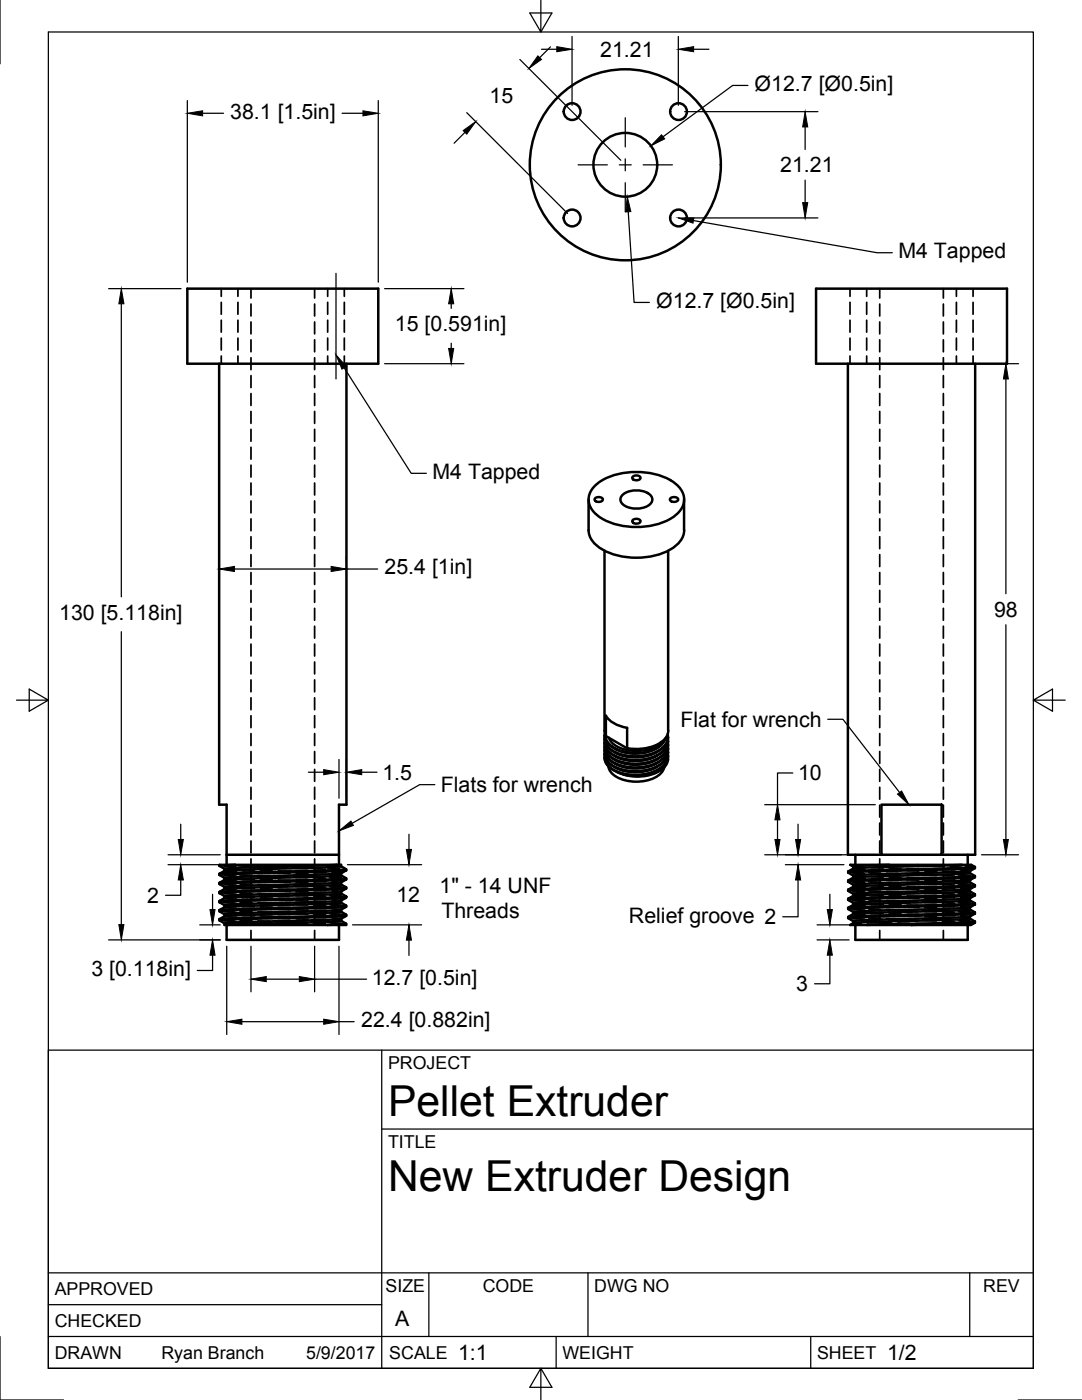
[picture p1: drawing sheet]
<svg xmlns="http://www.w3.org/2000/svg" width="216mm" height="279mm" viewBox="0 0 216 279" stroke-linecap="round" stroke-linejoin="round" font-family="sans-serif">
<!-- layer: Visible -->
<g fill="none" stroke="#000" stroke-width=".5">
<path d="M37.4 57.6h38.1v15h-38.1zM162.8 57.6h38.1v15h-38.1zM43.7 72.6v88h1.5v12M69.1 72.6v88h-1.5v12M169.2 72.6v98h6.7M194.6 72.6v98h-6.7M117.4 99.7v6.1a5 5 0 0 0 3.3 4.2 14.9 14.9 0 0 0 13.5-.6 4.7 4.7 0 0 0 2.3-3.6M118.6 97.1a12.3 12.3 0 0 1 9.6-2.9 10.2 10.2 0 0 1 7.7 3.6 3.7 3.7 0 0 1-1.2 5.2 14.3 14.3 0 0 1-15.4 0 3.7 3.7 0 0 1-.7-5.9zM118.7 99.5a1.03 1.03 0 0 1 1.6 .2 .96 .96 0 0 1-1.7 0zM124.3 98.7a4.4 4.4 0 0 1 5.7 .4 1.55 1.55 0 0 1-1.3 2.1 4.3 4.3 0 0 1-4.7-.9 1.18 1.18 0 0 1 .3-1.6zM126.2 95.2a1.03 1.03 0 0 1 1.6 .2 .96 .96 0 0 1-1.6 0zM133.7 99.5a1.03 1.03 0 0 1 1.6 .2 .96 .96 0 0 1-1.6 0z"/>
<path d="M136.5 99.7v6.1M120.6 109.9v35.9l.3 1.1M126.2 103.8a1.03 1.03 0 0 1 1.6 .2 .96 .96 0 0 1-1.6 0zM133.3 109.9v35.9a3.9 3.9 0 0 1-3.2 3.2l-1.3 .3-1.5 .2-2.2-.2M120.6 146.7a3.5 3.5 0 0 0 2.9 3.1l1.6 .4 1.4 .1M120.7 146.4v.7l.2 .6 .4 .6 .9 .8M120.8 146.8a2.81 2.81 0 0 0 1.4 2.3M121.4 152.9a3.5 3.5 0 0 0 2.7 2.6 7.9 7.9 0 0 0 7.9-1.3l.5-1.1M121.5 147.2a5.2 5.2 0 0 0 4.7 2.6 7.2 7.2 0 0 0 5.8-1.7M122.2 149l1.1 .6 1.2 .4 2.1 .3M123.1 154l1.3 .6M125.1 145.3a6.1 6.1 0 0 1-4.2-2.5v4.1l4.2 2.5v-4.1"/>
<path d="M131.1 150.1l-2.2 .8-2.1 .3-2.4-.3-1.7-.8M131.1 150.8l-1.4 .7-2.3 .4-2.3-.1-1.3-.4-1.1-.5M131.1 151.6l-1.7 .7-2.1 .3-2.8-.2-1.8-.8M131.1 152.3l-1.7 .7-2.1 .4-2.8-.3-1.8-.7M131.1 153l-1.3 .6-2.7 .5-2.4-.2-2-.8M131.1 153.8a9.2 9.2 0 0 1-6.7 .8M132.1 148.5l-.7 .6-1.3 .7-2.6 .6-2.6-.2-1.4-.4-.8-.4M132.8 147.2a4.8 4.8 0 0 1-4 2.9l-2.3 .2M133.2 146.5l.1 .4a3.6 3.6 0 0 1-2.8 3.3l-1.2 .4-1.6 .3h-1.8l-1.9-.3-1.4-.6-1.1-.8-.7-1-.1-1.1M133.3 151.2a3.6 3.6 0 0 1-3 3.3l-1.1 .3-1.7 .2-1.9-.1-1.2-.3M133.3 150.5v.7l-.4 .9-1.2 1.2-1.9 .9-2.4 .4-2.5-.1-1.5-.4-1-.5-.9-.6-.5-.7-.3-.8v-.6M133.3 149.8v.6l-.4 1-1.3 1.2-1.1 .6-1.1 .4-2.5 .3-2.5-.3-1.1-.3-1.1-.5-.7-.6-.6-.7-.2-.7v-.7"/>
<path d="M133.3 149v.7l-.5 1-1.2 1.2-2 .9-2.5 .4-2.4-.2-1.6-.5-.9-.5-1.2-1.1-.3-.9v-.6M133.3 148.3v.7l-.5 1-1.2 1.1-2 .9-2.5 .4-2.8-.3-2-.8-1.3-1.1-.3-.9v-.7M133.3 147.5v.7l-.3 .8-.3 .5-1 .8-1.1 .6-1.1 .4-2.4 .4-2.5-.2-2.3-.9-1.3-1.2-.3-.9v-.6M133.3 147.1l-.2 .9-.2 .6-1.2 1.2-2 .8-2.6 .4-2.4-.2-2.1-.7-.7-.4-.8-.8-.4-.7-.1-.7M133.3 147.8l-.1 .9-.3 .6-1.3 1.2-2.2 1-2.4 .3-2.7-.3-1.9-.8-1.3-1.1-.3-.6-.2-.8M133.3 148.6l-.1 .8-.3 .6-1.3 1.3-1.8 .8-2.8 .4-2.6-.2-2-.8-1.3-1.2-.3-.5-.2-.8M133.3 149.3l-.2 .9-.2 .6-1.3 1.2-1.7 .8-2.5 .4h-1.3l-1.7-.2-2-.8-1.3-1.1-.3-.6-.2-.8M133.3 150.1l-.2 .9-.3 .6-1.2 1.2-2.1 .8-2.2 .4-2.8-.2-1.8-.7-1.4-1-.5-.8-.2-.9M133.3 150.8l-.1 .8-.3 .6-.5 .7-.8 .6-2.1 .9-2.2 .3-2.8-.2-2-.7-1-.7-.4-.5-.3-.5-.2-.9M43.8 174.4v.2M43.8 176.2v.2M43.8 178v.3"/>
<path d="M43.8 179.8v.3M43.8 172.8l1 .6M43.8 178.3l1 .5M44.8 173.4v.4M44.8 175.2v.4M44.8 177v.4M44.8 178.8v.4M44.8 179.2l-1 .6M44.8 177.4l-1 .6M44.8 175.6l-1 .6M44.8 173.8l-1 .6M45.2 170.6h22.4"/>
<path d="M46.9 172.6h-3.1v.2M46.9 172.6l-3.1 .2M46.9 172.6h20.3M67.2 172.6l-18.7 .5-3.7 .3M67.2 172.6h.9v.3M68 172.9l-3.1 .2-16.8 .5-3.3 .2M68 176.5l-2.9 .2-16 .5-4.3 .2M68 174.3l-3.4 .2-16.9 .5-2.9 .2M68 176.1l-4.1 .3-16.7 .4-2.4 .2M68 177.9l-4.7 .3-15.4 .4-3.1 .2M68 179.7l-2.5 .2-16.8 .5-3.9 .2M68 177.9l1.1-.6-4 .3-19.1 .5-2.2 .2"/>
<path d="M68.1 178.3l1 .6-4.1 .3-18.3 .4-2.9 .2M68.1 176.5l1 .6-3.5 .2-18.2 .5-3.6 .2M68.1 174.7l1 .6-4.4 .2-18.2 .5-2.7 .2M68.1 172.9l1 .6-3.7 .2-18.2 .5-3.4 .2M68.1 174.7l-2.4 .2-18.2 .5-2.7 .2M68.1 178.3l-3.6 .3-16.8 .4-2.9 .2M68.1 174.3v.4M68.1 176.1v.4M68.1 177.9v.4M68.1 179.7v.4M69.1 179.1l-4.8 .3-17.5 .4-3 .3M69.1 173.7l-1.1 .6"/>
<path d="M69.1 175.5l-1.1 .6M69.1 179.2l-1.1 .5M69.1 173.5l-.1 .2-2.1 .2-19.7 .5-3.4 .2 1 .6M69.1 175.3v.2l-.2 .1-1.4 .1-19.4 .5-4.3 .2 1 .6M69.1 177.1v.2M69.1 178.9v.2M169.2 175.7v.3M169.2 177.6v.2M169.2 179.4v.2M169.3 176l2.6-.2 17.4-.5 5.2-.2-1 .6-.8 .1-18.9 .5-3.5 .3M169.3 177.8l1 .6M169.3 176l1 .6"/>
<path d="M169.3 174.2l1 .6M170.3 174.8v.3M170.3 176.6v.4M170.3 178.4v.4M170.3 173.3l3.1-.2 18.2-.5h2.2l.7 .4-3.9 .3-19.5 .5-1.7 .1-.2 .3M170.3 173.3l-1 .6M170.3 175.1l-1 .6M170.3 177l-1 .6M170.3 178.8l-1 .6M170.7 170.6v2M175.9 160.6h12v10h-12zM177.4 172.6h-7.7l.6 .3"/>
<path d="M191.9 172.6l-18.3 .1-3.1 .2h-.2v.4M193.1 170.6v2M193.5 179.3l1-.6-2.7 .2-18.2 .4-4.3 .3 1 .6M193.5 177.5l1-.6-4.2 .2-17.6 .5-3.4 .2M193.5 179.3l-4.1 .2-16.7 .5-2.4 .2M193.5 177.5l-3.5 .2-16.8 .5-2.9 .2M193.5 173.9l-3.7 .2-16.8 .4-2.7 .3M193.5 179.7l-2.9 .2-16 .4-4.3 .3M193.5 176.1l-3.1 .2-16.9 .4-3.2 .3M193.5 174.3l-3.9 .2-16.8 .5-2.5 .1M193.5 177.9l-2.4 .2-18.1 .5-2.7 .2M193.5 174.2l1 .7-4.6 .2-18.1 .4-2.5 .2"/>
<path d="M193.5 176.1l1 .6-3.6 .2-18.3 .4-3.3 .3M193.5 177.9l1 .6-4.3 .2-18.2 .5-2.8 .2M193.5 179.7l1 .6-3.4 .2-18.3 .5-3.6 .2M193.5 173.8v.5M193.5 175.6v.5M193.5 177.5v.4M193.5 179.3v.4M194.5 173.3l-1 .6M194.5 173v.3l-1.2 .1-20.8 .5-3.2 .3M194.5 174.8v.3M194.5 176.7v.2M194.5 178.5v.2"/>
<path d="M43.8 181.6v.3M43.8 180.1l1 .6M43.8 181.9l1 .6M43.8 183.7l1 .6M44.8 184.3v.3h.6M44.8 180.6v.5M44.8 182.9l-1 .5M44.8 181.1l-1 .5M45.2 184.6v3h22.4v-3M45.4 184.6h20M68 181.5l-3 .3-19.1 .5-1.1 .1v.5M68 183.4l-3.6 .2-16.9 .5-2.7 .2"/>
<path d="M68.1 183.8l1 .6-3.7 .2M68.1 181.9l1 .7-3.9 .2-19.6 .5-1.7 .1-.1 .3M68.1 180.1l1 .7-5.6 .2-17.3 .4-2.4 .2M68.1 180.1l-2.8 .3-16 .4-4.5 .3M68.1 181.5l-.1 .5-1.4 .1-18.7 .5-3.1 .3M68.1 183.8l-2.6 .2-20.1 .6M68.1 183.4v.4M69.1 181l-3.8 .2-17.6 .4-3.9 .3M69.1 181l-1.1 .5M69.1 182.8l-1.1 .6M69.1 182.5l-.1 .3-1.2 .1-20.8 .6-3.2 .2M69.1 184.4v.2h-3.7"/>
<path d="M69.1 180.7v.3M169.2 181.2v.2M169.3 183.2l1 .6M169.3 181.4l1 .6M170.3 180.2v.4M170.3 182v.4M170.3 183.8v.4M170.3 184.2l-.7 .4h3.4M170.3 180.6l-1 .6M170.7 184.6v3h22.4v-3M193.5 182.9l-2.5 .2-16.8 .5-3.9 .2M193.5 181.1l-4.7 .3-15.4 .4-3.1 .2"/>
<path d="M193.5 181.5l-3.5 .2-18.9 .6-.8 .1-1 .6M193.5 183.3l-2.7 .2-16 .5-4.5 .2M193.5 181.5l1 .6-4.1 .2-19.5 .5-1.6 .2-.1 .2M193.5 183.3l1 .6-4.7 .3-16.8 .4h8.9M193.5 181.1v.4M193.5 182.9v.4M194.5 184.2l-.8 .4h-11.8M194.5 182.3l-1 .6M194.5 180.5l-1 .6M194.5 183.9v.3l-.8 .1-11.8 .3M194.5 182.1l-.1 .3-1.3 .1-20.8 .5-3 .2M194.5 180.3v.2l-.1 .1-1.9 .1-19.6 .5-3.6 .2"/>
<circle cx="114.2" cy="22.3" r="1.67"/>
<circle cx="124.8" cy="32.9" r="19.1"/>
<circle cx="124.8" cy="32.9" r="6.4"/>
<circle cx="135.4" cy="22.3" r="1.67"/>
<circle cx="114.2" cy="43.5" r="1.67"/>
<circle cx="135.4" cy="43.5" r="1.67"/>
</g>
<!-- layer: Hidden -->
<g fill="none" stroke="#000" stroke-width=".35">
<path d="M44.2 57.6v1.5M47.5 57.6v1.5M50.1 57.6v1.9M62.8 57.6v1.9M65.4 57.6v1.5M68.7 57.6v1.5M169.6 57.6v1.5M172.9 57.6v1.5M175.5 57.6v1.9M188.2 57.6v1.9M190.8 57.6v1.5M194.2 57.6v1.5"/>
<path d="M44.2 60.3v2.4M44.2 63.9v2.4M44.2 67.5v2.4M44.2 71v1.6M47.5 60.3v2.4M47.5 63.9v2.4M47.5 67.5v2.4M47.5 71v1.6M50.1 60.7v2.4M50.1 64.3v2.3M50.1 67.8v2.4M50.1 71.4v2.4"/>
<path d="M50.1 75v2.3M50.1 78.5v2.4M62.8 60.7v2.4M62.8 64.3v2.3M62.8 67.8v2.4M62.8 71.4v2.4M62.8 75v2.3M62.8 78.5v2.4M65.4 60.3v2.4M65.4 63.9v2.4M65.4 67.5v2.4M65.4 71v1.6"/>
<path d="M68.7 60.3v2.4M68.7 63.9v2.4M68.7 67.5v2.4M68.7 71v1.6M169.6 60.3v2.4M169.6 63.9v2.4M169.6 67.5v2.4M169.6 71v1.6M172.9 60.3v2.4M172.9 63.9v2.4M172.9 67.5v2.4M172.9 71v1.6"/>
<path d="M175.5 60.7v2.4M175.5 64.3v2.3M175.5 67.8v2.4M175.5 71.4v2.4M175.5 75v2.3M175.5 78.5v2.4M188.2 60.7v2.4M188.2 64.3v2.3M188.2 67.8v2.4M188.2 71.4v2.4M188.2 75v2.3M188.2 78.5v2.4"/>
<path d="M190.8 60.3v2.4M190.8 63.9v2.4M190.8 67.5v2.4M190.8 71v1.6M194.2 60.3v2.4M194.2 63.9v2.4M194.2 67.5v2.4M194.2 71v1.6M50.1 82.1v2.4M50.1 85.7v2.4M50.1 89.3v2.3M50.1 92.8v2.4"/>
<path d="M50.1 96.4v2.4M50.1 100v2.4M62.8 82.1v2.4M62.8 85.7v2.4M62.8 89.3v2.3M62.8 92.8v2.4M62.8 96.4v2.4M62.8 100v2.4M175.5 82.1v2.4M175.5 85.7v2.4M175.5 89.3v2.3M175.5 92.8v2.4"/>
<path d="M175.5 96.4v2.4M175.5 100v2.4M188.2 82.1v2.4M188.2 85.7v2.4M188.2 89.3v2.3M188.2 92.8v2.4M188.2 96.4v2.4M188.2 100v2.4M50.1 103.5v2.4M50.1 107.1v2.4M50.1 110.7v2.4M50.1 114.3v2.3"/>
<path d="M50.1 117.8v2.4M62.8 103.5v2.4M62.8 107.1v2.4M62.8 110.7v2.4M62.8 114.3v2.3M62.8 117.8v2.4M175.5 103.5v2.4M175.5 107.1v2.4M175.5 110.7v2.4M175.5 114.3v2.3M175.5 117.8v2.4M188.2 103.5v2.4"/>
<path d="M188.2 107.1v2.4M188.2 110.7v2.4M188.2 114.3v2.3M188.2 117.8v2.4M50.1 121.4v2.4M50.1 125v2.4M50.1 128.5v2.4M50.1 132.1v2.4M50.1 135.7v2.4M50.1 139.3v2.3M62.8 121.4v2.4M62.8 125v2.4"/>
<path d="M62.8 128.5v2.4M62.8 132.1v2.4M62.8 135.7v2.4M62.8 139.3v2.3M175.5 121.4v2.4M175.5 125v2.4M175.5 128.5v2.4M175.5 132.1v2.4M175.5 135.7v2.4M175.5 139.3v2.3M188.2 121.4v2.4M188.2 125v2.4"/>
<path d="M188.2 128.5v2.4M188.2 132.1v2.4M188.2 135.7v2.4M188.2 139.3v2.3M50.1 142.8v2.4M50.1 146.4v2.4M50.1 150v2.4M50.1 153.5v2.4M50.1 157.1v2.4M62.8 142.8v2.4M62.8 146.4v2.4M62.8 150v2.4"/>
<path d="M62.8 153.5v2.4M62.8 157.1v2.4M175.5 142.8v2.4M175.5 146.4v2.4M175.5 150v2.4M175.5 153.5v2.4M175.5 157.1v2.4M188.2 142.8v2.4M188.2 146.4v2.4M188.2 150v2.4M188.2 153.5v2.4M188.2 157.1v2.4"/>
<path d="M43.8 179.8l2.9 .2M43.8 178l2.9 .2M43.8 176.2l2.9 .2M43.8 174.4l2.9 .2M43.8 172.6l2.5 .1M44.7 172.9l2.4 .1M44.7 174.7l2.4 .1M44.7 176.5l2.4 .1M44.7 178.3l2.4 .1M44.8 175.6l2.4 .2M44.8 177.4l2.4 .2M44.8 177l2.4 .2"/>
<path d="M44.8 173.4h.1M44.8 175.2h.1M44.8 178.8h.1M44.8 173.8l2.4 .2M44.8 179.2l2.4 .2M44.8 173.4l2.4 .2M44.8 175.2l2.4 .2M44.8 178.8l2.4 .2M47.5 172.8l2.4 .1M47.9 178.3h2.4M47.9 176.4l2.4 .1M47.9 174.6l2.4 .1"/>
<path d="M48.3 173l2.4 .1M48.3 174.9h2.4M48.3 176.7h2.4M48.3 178.5h2.4M48.4 174l2.3 .1M48.4 175.8l2.3 .1M48.4 177.7h2.3M48.4 179.5h2.3M48.4 173.6l2.4 .1M48.4 175.4l2.4 .1M48.4 177.2l2.4 .1M48.4 179.1h2.4"/>
<path d="M50.1 160.7v2.4M50.1 164.3v2.3M50.1 167.8v2.4M50.1 171.4v2.4M50.1 175v2.4M50.1 178.5v2.4M51.1 172.9h2.4M51.5 178.3l2.3 .1M51.5 176.5l2.3 .1M51.5 174.7l2.3 .1M51.9 173.1l2.3 .1M51.9 175h2.3"/>
<path d="M51.9 176.8h2.3M51.9 178.6h2.3M51.9 174.1l2.4 .1M51.9 175.9l2.4 .1M51.9 177.8h2.4M51.9 179.6h2.4M52 173.7l2.3 .1M52 175.5l2.3 .1M52 177.4h2.3M52 179.2h2.3M54.6 173h2.4M55 178.4l2.4 .1"/>
<path d="M55 176.6l2.4 .1M55 174.8l2.4 .1M55.4 173.2l2.4 .1M55.4 175.1h2.4M55.4 176.9h2.4M55.4 178.7h2.4M55.5 174.2l2.4 .1M55.5 176l2.4 .1M55.5 177.9h2.4M55.5 179.7h2.4M55.5 173.8l2.4 .1M55.5 175.6l2.4 .1"/>
<path d="M55.5 177.4l2.4 .1M55.5 179.3h2.4M58.2 173.1h2.4M58.6 178.5l2.4 .1M58.6 176.7l2.4 .1M58.6 174.9l2.4 .1M59 173.3l2.4 .1M59 175.1l2.4 .1M59 176.9l2.4 .1M59 178.7l2.4 .1M59.1 174.3l2.4 .1M59.1 176.1l2.4 .1"/>
<path d="M59.1 178h2.4M59.1 179.8h2.4M59.1 173.9l2.4 .1M59.1 175.7l2.4 .1M59.1 177.5l2.4 .1M59.1 179.3l2.4 .1M61.8 173.1l2.4 .1M62.2 178.6l2.4 .1M62.2 176.8l2.4 .1M62.2 175l2.4 .1M62.6 173.4l2.4 .1M62.6 175.2l2.4 .1"/>
<path d="M62.6 177l2.4 .1M62.6 178.8l2.4 .1M62.6 172.6l2.4 .1M62.7 174.4l2.3 .1M62.7 176.2l2.3 .1M62.7 178.1h2.3M62.7 179.9h2.3M62.7 174l2.4 .1M62.7 175.8l2.4 .1M62.7 177.6l2.4 .1M62.7 179.4l2.4 .1M62.8 160.7v2.4"/>
<path d="M62.8 164.3v2.3M62.8 167.8v2.4M62.8 171.4v2.4M62.8 175v2.4M62.8 178.5v2.4M65.4 173.2l2.3 .1M65.8 178.7l2.3 .1M65.8 176.9l2.3 .1M65.8 175.1l2.3 .1M66.2 173.5l2.9 .2M66.2 175.3l2.9 .2M66.2 177.1l2.9 .2"/>
<path d="M66.2 178.9l2.9 .2M66.2 172.7l1.8 .2M66.2 174.5l1.9 .2M66.2 176.4l1.8 .1M66.2 178.2l1.9 .1M66.2 180l1.9 .1M66.3 174.1l1.7 .2M66.3 175.9l1.7 .2M66.3 177.8l1.7 .1M66.3 179.6l1.7 .1M68 174.7h.1M68 176.5h.1"/>
<path d="M68 178.3h.1M68.1 174.3h.1M68.1 176.1h.1M68.9 173.4l.2 .1M169.2 179.4l3 .2M169.3 173.9l2.9 .2M169.3 175.7l2.9 .2M169.3 177.6l2.9 .2M170.2 179.7l2.4 .1M170.2 177.9l2.4 .1M170.2 176.1l2.4 .1M170.2 174.3l2.4 .1"/>
<path d="M170.3 178.4h.1M170.3 176.6h.1M170.3 174.8h.1M170.3 172.9h.1M170.3 178.8h.1M170.3 178.4l2.4 .1M170.3 176.6l2.4 .1M170.3 174.8l2.4 .1M170.3 172.9l2.4 .2M170.3 178.8l2.3 .2M170.3 177l2.3 .2M170.3 175.2l2.3 .1"/>
<path d="M170.3 173.3l2.3 .2M173.4 174.2h2.3M173.4 176h2.3M173.4 177.8l2.3 .1M173.4 179.6l2.3 .1M173.6 172.6h.5M173.8 179.9h2.3M173.8 178l2.3 .1M173.8 176.2l2.3 .1M173.8 174.4l2.3 .1M173.8 179l2.4 .1M173.8 177.2l2.4 .1"/>
<path d="M173.8 175.4l2.4 .1M173.8 173.6l2.4 .1M173.8 178.6l2.4 .1M173.8 176.8l2.4 .1M173.8 175l2.4 .1M173.8 173.2h2.4M175.3 172.6l2.4 .1M175.5 160.7v2.4M175.5 164.3v2.3M175.5 167.8v2.4M175.5 171.4v2.4M175.5 175v2.4"/>
<path d="M175.5 178.5v2.4M176.9 174.3h2.4M176.9 176.1h2.4M176.9 177.9l2.4 .1M176.9 179.7l2.4 .1M177.3 179.9l2.4 .1M177.3 178.1l2.4 .1M177.3 176.3l2.4 .1M177.3 174.5l2.4 .1M177.4 179.1l2.4 .1M177.4 177.3l2.4 .1M177.4 175.5h2.4"/>
<path d="M177.4 173.7h2.4M177.4 178.7l2.4 .1M177.4 176.9l2.4 .1M177.4 175.1h2.4M177.4 173.3h2.4M178.9 172.7l2.4 .1M180.5 174.4h2.4M180.5 176.2h2.4M180.5 178h2.4M180.5 179.8h2.4M180.9 178.2l2.4 .1M180.9 176.4l2.4 .1"/>
<path d="M180.9 174.6l2.4 .1M181 179.2l2.3 .1M181 177.4l2.3 .1M181 175.6h2.3M181 173.8h2.3M181 178.8l2.4 .1M181 177l2.4 .1M181 175.2h2.4M181 173.4h2.4M182.5 172.8l2.3 .1M182.8 172.6h1.4M184.1 174.4l2.4 .1"/>
<path d="M184.1 176.2l2.4 .1M184.1 178.1h2.4M184.1 179.9h2.4M184.5 178.3h2.3M184.5 176.5h2.3M184.5 174.7h2.3M184.5 179.3l2.4 .1M184.5 177.5l2.4 .1M184.5 175.7h2.4M184.5 173.9h2.4M184.6 178.9h2.3M184.6 177.1h2.3"/>
<path d="M184.6 175.3h2.3M184.6 173.4l2.3 .1M185.4 172.6l2.4 .1M186 172.9h2.4M187.6 174.5l2.4 .1M187.6 176.3l2.4 .1M187.6 178.2h2.4M187.6 180h2.4M188 178.4h2.4M188 176.6h2.4M188 174.8h2.4M188.1 179.4l2.4 .1"/>
<path d="M188.1 177.6l2.4 .1M188.1 175.8h2.4M188.1 174h2.4M188.1 179l2.4 .1M188.1 177.2l2.4 .1M188.1 175.3l2.4 .1M188.1 173.5l2.4 .1M188.2 160.7v2.4M188.2 164.3v2.3M188.2 167.8v2.4M188.2 171.4v2.4M188.2 175v2.4"/>
<path d="M188.2 178.5v2.4M189 172.7l2.4 .1M189.6 173l2.4 .1M191.2 174.6l2.4 .1M191.2 176.4l2.4 .1M191.2 178.3h2.4M191.6 178.5l2.9 .2M191.6 176.7l2.9 .2M191.6 174.9l2.9 .2M191.7 179.5l1.8 .2M191.7 177.7l1.8 .2M191.7 175.9l1.8 .1"/>
<path d="M191.7 174.1l1.8 .2M191.7 179.1l1.8 .2M191.7 177.3l1.8 .2M191.7 175.5l1.8 .2M191.7 173.7l1.8 .2M192.6 172.9l1.9 .1M193.2 173.1l1.3 .1M193.5 179.7h.1M193.5 177.9h.1M193.5 174.2h.1M193.5 179.3h.1M43.8 183.5l2.9 .2"/>
<path d="M43.8 181.6l2.9 .2M44.7 180.2l2.4 .1M44.7 182l2.4 .1M44.7 183.8l2.4 .1M44.8 180.7h.1M44.8 182.5h.1M44.8 184.3h.1M44.8 181.1l2.4 .2M44.8 182.9l2.4 .2M44.8 180.7l2.4 .1M44.8 182.5l2.4 .1M45.4 184.4l2.4 .1"/>
<path d="M47.9 183.7l2.4 .1M47.9 181.9h2.4M47.9 180.1h2.4M48.3 180.3l2.4 .1M48.3 182.1l2.4 .1M48.3 183.9l2.4 .1M48.4 181.3l2.3 .1M48.4 183.1l2.3 .1M48.4 180.9l2.4 .1M48.4 182.7l2.4 .1M49 184.5l2.3 .1M50.1 182.1v2.4"/>
<path d="M50.1 185.7v1.9M51.5 183.8l2.3 .1M51.5 182h2.3M51.5 180.2h2.3M51.9 180.4l2.3 .1M51.9 182.2l2.3 .1M51.9 184l2.3 .1M51.9 181.4h2.4M51.9 183.2l2.4 .1M52 181l2.3 .1M52 182.8l2.3 .1M55 183.9h2.4"/>
<path d="M55 182.1h2.4M55 180.3h2.4M55.4 180.5h2.4M55.4 182.3h2.4M55.4 184.1l2.4 .1M55.5 181.5h2.4M55.5 183.3l2.4 .1M55.5 181.1h2.4M55.5 182.9h2.4M58.6 184h2.4M58.6 182.1l2.4 .1M58.6 180.3l2.4 .1"/>
<path d="M59 180.6h2.4M59 182.4h2.4M59 184.2l2.4 .1M59.1 181.6h2.4M59.1 183.4l2.4 .1M59.1 181.2h2.4M59.1 183h2.4M62.2 184.1h2.4M62.2 182.2l2.4 .1M62.2 180.4l2.4 .1M62.6 180.7h2.4M62.6 182.5h2.4"/>
<path d="M62.6 184.3l2.4 .1M62.7 181.7h2.3M62.7 183.5l2.3 .1M62.7 181.3h2.4M62.7 183.1h2.4M62.8 182.1v2.4M62.8 185.7v1.9M65.8 184.2l2.3 .1M65.8 182.3l2.3 .1M65.8 180.5l2.3 .1M66.2 180.8l2.9 .2M66.2 182.6l2.9 .2"/>
<path d="M66.2 184.4l2.9 .2M66.2 181.8l1.8 .2M66.2 183.6l1.9 .2M66.3 181.4l1.7 .1M66.3 183.2l1.7 .2M68 180.1h.1M68 181.9h.1M68 183.8h.1M169.2 181.2l3 .2M169.3 183l2.9 .2M170.2 183.3l2.4 .1M170.2 181.5l2.4 .1"/>
<path d="M170.3 182l2.4 .2M170.3 180.2l2.4 .2M170.3 183.8h.1M170.3 180.6h.1M170.3 183.8l.5 .1M170.3 184.2l1.6 .2M170.3 182.4l2.3 .2M170.3 180.6l2.3 .2M172 184l2.3 .1M173.1 184.4l2.4 .1M173.4 181.4l2.3 .1M173.4 183.2l2.3 .1"/>
<path d="M173.8 183.5h2.3M173.8 181.7h2.3M173.8 182.6l2.4 .1M173.8 180.8l2.4 .1M173.8 182.2l2.4 .1M173.8 180.4l2.4 .1M175.5 184.1l2.4 .1M175.5 182.1v2.4M175.5 185.7v1.9M176.7 184.6h1.5M176.9 181.5l2.4 .1M176.9 183.3l2.4 .1"/>
<path d="M177.3 183.6h2.4M177.3 181.8h2.4M177.4 182.8h2.4M177.4 180.9l2.4 .1M177.4 182.3l2.4 .1M177.4 180.5l2.4 .1M179.1 184.2l2.4 .1M180.5 181.6l2.4 .1M180.5 183.4l2.4 .1M180.9 183.7h2.4M180.9 181.8l2.4 .1M180.9 180l2.4 .1"/>
<path d="M181 182.8l2.3 .1M181 181l2.3 .1M181 182.4l2.4 .1M181 180.6l2.4 .1M182.7 184.3l2.4 .1M184.1 181.7h2.4M184.1 183.5l2.4 .1M184.5 183.7l2.3 .1M184.5 181.9l2.3 .1M184.5 180.1l2.3 .1M184.5 182.9l2.4 .1M184.5 181.1l2.4 .1"/>
<path d="M184.6 182.5l2.3 .1M184.6 180.7l2.3 .1M186.3 184.4l2.3 .1M187.6 181.8h2.4M187.6 183.6l2.4 .1M188 183.8l2.4 .1M188 182l2.4 .1M188 180.2l2.4 .1M188.1 183l2.4 .1M188.1 181.2l2.4 .1M188.1 182.6l2.4 .1M188.1 180.8l2.4 .1"/>
<path d="M188.2 182.1v2.4M188.2 185.7v1.9M189.8 184.5l2.5 .1M191.2 180.1l2.4 .1M191.2 181.9l2.4 .1M191.2 183.7l2.4 .1M191.6 183.9l2.9 .2M191.6 182.1l2.9 .2M191.6 180.3l2.9 .2M191.7 183.2l1.8 .1M191.7 181.4l1.8 .1M191.7 182.7l1.8 .2"/>
<path d="M191.7 180.9l1.8 .2M193.5 183.3h.1M193.5 181.5h.1"/>
</g>
<g fill="#000">
<circle cx="44.8" cy="179.2" r=".17"/>
<circle cx="44.8" cy="173.8" r=".17"/>
<circle cx="68.1" cy="177.9" r=".17"/>
<circle cx="68.1" cy="179.7" r=".17"/>
<circle cx="170.3" cy="173.3" r=".17"/>
<circle cx="170.3" cy="177" r=".17"/>
<circle cx="170.3" cy="175.1" r=".17"/>
<circle cx="193.5" cy="175.6" r=".17"/>
<circle cx="193.5" cy="173.8" r=".17"/>
<circle cx="44.8" cy="181.1" r=".17"/>
<circle cx="44.8" cy="182.9" r=".17"/>
<circle cx="68.1" cy="183.4" r=".17"/>
<circle cx="68.1" cy="181.5" r=".17"/>
<circle cx="170.3" cy="182.4" r=".17"/>
<circle cx="170.3" cy="184.2" r=".17"/>
<circle cx="193.5" cy="182.9" r=".17"/>
<circle cx="193.5" cy="181.1" r=".17"/>
</g>
<!-- layer: Border -->
<path d="M0 .1v12.6M9.6 6.4h196.6v266.7h-196.6zM107.9 .1v6.3l-2.2-3.8h4.4l-2.2 3.8M3.3 139.7h6.3l-3.8-2.2v4.4l3.8-2.2M206.2 139.7l3.8 2.2v-4.4l-3.8 2.2h6.3M0 266.7v12.7h12.7M107.9 273.1l2.2 3.8h-4.4l2.2-3.8v6.3M203.2 279.4h12.6" fill="none" stroke="#000" stroke-width=".25"/>
<!-- layer: Titleblock -->
<path d="M9.6 209.6h196.6v63.5h-196.6zM76.2 209.6v63.5M76.2 225.3h130M9.6 254h196.6M85.6 254v12.7M117.3 254v12.7M193.5 254v12.7M9.6 266.7h196.6M9.6 260.4h66.6M111 266.7v6.4M161.8 266.7v6.4" fill="none" stroke="#000" stroke-width=".25"/>
<!-- layer: Dimensions -->
<g fill="none" stroke="#000" stroke-width=".25">
<path d="M103.7 11.9l20.2 20.1M108 9.8h3.1M109.8 9.4l-2.1 2.1M114.1 7.3v13.7M135.4 7.3v13.7M138.4 9.8h3.1M149.2 17.1h-3l-13.9 10.2M37.4 20.1v36.2M40.4 22.6h4.2M68.3 22.6h4.1M75.5 20.1v36.2M92.8 26.4l-2.2 2.2"/>
<path d="M93.1 22.5l20.2 20.1M136.6 22.3h26.6M160.7 25.3v4.5M160.7 36v4.4M21.7 57.6h14.4M76.7 57.6h15.9M125.4 42.3l1.1 18.1h3.1M136.6 43.5h26.6M24.2 60.6v58.5M76.7 72.6h15.9M90 60.6v.9M90 68.5v1"/>
<path d="M195.9 72.6h7.3M200.7 75.6v42.9M43.7 111v1.3M46.8 113.6h19.3M69.1 111v1.3M69.1 113.6h6.3M24.2 126.1v58.4M200.7 124.7v42.8M61.5 154.1h3.1M67.6 151.6v7.7M69.1 151.6v7.7M72.2 154.1h3"/>
<path d="M158.2 154.3h-3.1v6.3M33.5 172.6h10.5M33.5 170.6h10.5M36.1 175.6v3.1h-3.1M36.1 164.5v3M42.4 178.5v3M69.3 172.6h14.8M81.6 166.5v3M152.6 170.6h22M152.6 160.6h22M155.1 163.6v3.9M156.7 172.6h11.7"/>
<path d="M159.2 175.6v7.4h-3M159.2 164.5v3M165.6 178.5v3M195.9 170.6h7.3M21.7 187.6h22.3M39.9 184.6h4.1M42.4 190.6v3.1h-3M45.2 188.8v17.7M50.1 188.8v9.1M53.1 195.4h6.6M62.8 188.8v9.1M62.8 195.4h10.3"/>
<path d="M67.6 188.8v17.7M70.3 184.6h13.8M81.6 187.6v3.1M163 187.6h6.4M163 184.6h6.4M165.6 190.6v5.7h-3.1M48.3 203.9h16.3M67.6 203.9h3.1"/>
</g>
<g fill="#000" stroke="#000" stroke-width=".2">
<path d="M107.3 11.1l.7 .8-2.5 1.8zM111.1 9.3l3 .5-3 .5zM135.4 9.8l3-.5v1zM37.4 22.6l3-.5v1zM72.4 22.1l3.1 .5-3.1 .5zM92.4 26.1l2.5-1.8-1.8 2.5zM132 26.9l.6 .8-2.7 1.4zM160.7 22.3l.5 3h-1zM125.2 39.2l.7 3-1 .1zM160.2 40.4h1l-.5 3.1zM24.2 57.6l.5 3h-1zM89.5 69.5h1l-.5 3.1z"/>
<path d="M90 57.6l.5 3h-1zM200.7 72.6l.5 3h-1zM43.7 113.6l3.1-.6v1.1zM66.1 113l3 .6-3 .5zM64.6 153.6l3 .5-3 .5zM69.1 154.1l3.1-.5v1zM35.6 167.5h1l-.5 3.1zM36.1 172.6l.5 3h-1zM81.1 169.5h1l-.5 3.1zM154.6 167.5h1l-.5 3.1zM155.1 160.6l.5 3h-1zM158.7 167.5h1.1l-.6 3.1z"/>
<path d="M159.2 172.6l.6 3h-1.1zM200.2 167.5h1l-.5 3.1zM23.7 184.5h1l-.5 3.1zM41.9 181.5h1l-.5 3.1zM42.4 187.6l.5 3h-1zM50.1 195.4l3-.5v1zM59.7 194.9l3.1 .5-3.1 .5zM81.6 184.6l.5 3h-1zM165.1 181.5h1l-.5 3.1zM165.6 187.6l.5 3h-1zM45.2 203.9l3.1-.5v1zM64.6 203.4l3 .5-3 .5z"/>
</g>
<!-- layer: Center Lines -->
<path d="M115.4 32.9h5.8M123.6 32.9h2.4M124.8 23.5v5.8M124.8 31.7v2.4M124.8 36.5v5.8M128.3 32.9h5.9M67 54.6v21" fill="none" stroke="#000" stroke-width=".25"/>
<!-- layer: Annotations -->
<path d="M135.4 43.5h3.1l-.2 1zM67 70.8l2.1 2.3-.9 .6zM179.1 158.5l.8-.6 1.5 2.7zM67.6 165.8l2.4-1.9 .5 .8z" fill="#000" stroke="#000" stroke-width=".2"/>
<path d="M138.4 44l36.6 6.4h3M68.7 73.4l13.4 21.1h3M86.8 156.6h-3.1l-13.4 7.7M165.2 143.5h3l11.3 14.7" fill="none" stroke="#000" stroke-width=".25"/>
<g font-size="8.5">
<text x="77.4" y="222.8">Pellet Extruder</text>
<text x="77.4" y="237.8">New Extruder Design</text>
</g>
<g font-size="4.3">
<text x="119.8" y="11.3">21.21</text>
<text x="45.9" y="23.7">38.1 [1.5in]</text>
<text x="97.7" y="20.5">15</text>
<text x="150.6" y="18.1">Ø12.7 [Ø0.5in]</text>
<text x="155.7" y="34.4">21.21</text>
<text x="179.3" y="51.6">M4 Tapped</text>
<text x="130.9" y="61.4">Ø12.7 [Ø0.5in]</text>
<text x="78.8" y="66.1">15 [0.591in]</text>
<text x="86.3" y="95.6">M4 Tapped</text>
<text x="76.7" y="114.7">25.4 [1in]</text>
<text x="11.8" y="123.7">130 [5.118in]</text>
<text x="198.4" y="123.1">98</text>
<text x="135.8" y="145.1">Flat for wrench</text>
<text x="76.3" y="155.6">1.5</text>
<text x="159.2" y="155.8">10</text>
<text x="88" y="158.2">Flats for wrench</text>
<text x="87.7" y="178.2">1&quot; - 14 UNF</text>
<text x="29.4" y="180.2">2</text>
<text x="79.1" y="180.1">12</text>
<text x="88.1" y="183.3">Threads</text>
<text x="125.5" y="184.3">Relief groove 2</text>
<text x="18.2" y="194.8">3 [0.118in]</text>
<text x="74.2" y="196.5">12.7 [0.5in]</text>
<text x="158.8" y="197.8">3</text>
<text x="72.1" y="205">22.4 [0.882in]</text>
<text x="78.9" y="264.5">A</text>
<text x="91.4" y="271.4">1:1</text>
<text x="177" y="271.4">1/2</text>
</g>
<g font-size="3.5">
<text x="77.4" y="213.4">PROJECT</text>
<text x="77.4" y="229.1">TITLE</text>
<text x="76.9" y="257.8">SIZE</text>
<text x="96.3" y="257.8">CODE</text>
<text x="118.6" y="257.8">DWG NO</text>
<text x="196.2" y="257.8">REV</text>
<text x="10.9" y="258.5">APPROVED</text>
<text x="10.9" y="264.8">CHECKED</text>
<text x="10.9" y="271.2">DRAWN</text>
<text x="32.2" y="271.2">Ryan Branch</text>
<text x="61.1" y="271.2">5/9/2017</text>
<text x="77.7" y="271.2">SCALE</text>
<text x="112.2" y="271.2">WEIGHT</text>
<text x="163" y="271.2">SHEET</text>
</g>
</svg>
